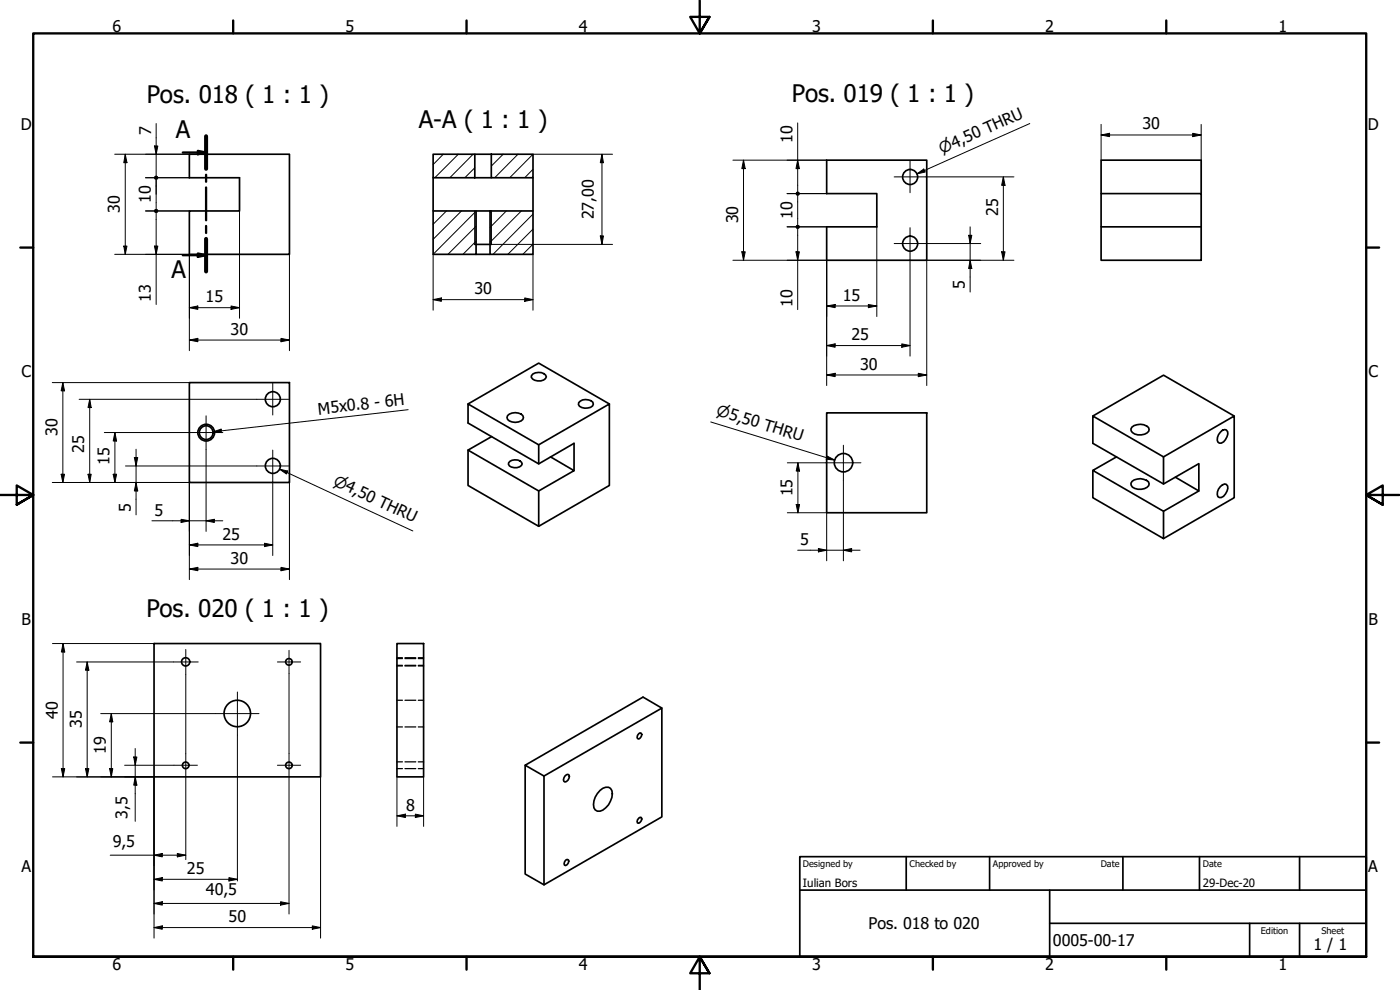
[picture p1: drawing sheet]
<svg xmlns="http://www.w3.org/2000/svg" width="420mm" height="297mm" viewBox="0 0 420 297" stroke-linecap="round" stroke-linejoin="round" font-family="sans-serif">
<!-- layer: Hatch (ISO) -->
<g fill="none" stroke="#000" stroke-width=".3">
<path d="M133 46.3l-3 3.1M137.5 46.3l-7 7M142 46.3l-7 7M142.5 50.3l-3 3M151 46.3l-3.6 3.5M155.4 46.3l-6.9 7M160 50.8l-2.5 2.5M160 46.3l-7 7M134 63.3l-4 4M138.5 63.3l-8.5 8.5M142.9 72.4l-4 3.9M142.9 67.9l-8.5 8.4"/>
<path d="M142.9 63.4l-12.9 12.9M147.4 63.3l-.3 .4M152 63.3l-4.9 4.9M156.5 63.3l-9.4 9.4M160 73.3l-3.1 3M160 68.8l-7.6 7.5M160 64.2l-12 12.1"/>
</g>
<!-- layer: Visible (ISO) -->
<g fill="none" stroke="#000" stroke-width=".51">
<path d="M56.8 46.3h30.1v30h-30.1v-13h15.1v-10h-15.1zM130 46.3h12.5v7h-12.5zM130 53.3v10M142.5 53.3h4.9M142.5 46.3h4.9M147.4 46.3h12.6v7h-12.6zM160 53.3v10M248.1 48.1h30v30h-30v-10h15v-10h-15zM330.5 58.1h30v20h-30zM330.5 58.1v-10h30v10M130 63.3h12.9v13h-12.9zM142.5 73.3h4.9"/>
<path d="M142.9 76.3h4.2M142.9 63.3h4.2M147.1 63.3h12.9v13h-12.9zM330.5 68.1h30M56.8 114.8h30.1v30h-30.1zM160 112.2a2.69 2.69 0 0 1 4 .9 2.69 2.69 0 0 1-4.6 .1l.1-.5zM140.5 135.1v10.6l21.2 12.2v-10.6M140.5 121.2l21.2-12.2 21.2 12.2M147.6 131l-7.1 4.1 21.2 12.2 10.6-6.1-7.1-4.1M152.3 124.7a3.4 3.4 0 0 1 4.6 0l.2 .6a2.44 2.44 0 0 1-3.4 1.3l-1.4-.8-.2-.5zM153 138.4a2.46 2.46 0 0 1 3.7 .8 2.45 2.45 0 0 1-4.1 .1zM161.7 139.2v-5.7l-21.2-12.3v5.7l21.2 12.3 10.6-6.2v8.2"/>
<path d="M161.7 133.5l21.2-12.3v24.5l-21.2 12.2M174.1 120.4a3.1 3.1 0 0 1 3.8 .3l.2 .6a2.16 2.16 0 0 1-2.6 1.2l-1.6-.6-.3-.5 .1-.6zM248.1 123.9h30v29.9h-30zM328 124.8l21.2-12.2 21.2 12.2M335.1 137.1l-7.1 4 21.2 12.3 10.6-6.1-7.1-4.1M339.7 128.1a3.9 3.9 0 0 1 5 .2l.2 .5a2.18 2.18 0 0 1-2.4 1.7 2.5 2.5 0 0 1-3.1-1.8zM349.2 137.1l21.2-12.3v24.5l-21.2 12.3M366.3 129.7l.6-.6 .6-.2 .5 .1a2.1 2.1 0 0 1-.2 2.9l-.6 .7-.7 .4h-.5a1.7 1.7 0 0 1-.3-2.6zM328 141.1v8.2l21.2 12.3v-8.2M339.7 144.4a3.9 3.9 0 0 1 5 .2l.2 .5a2.18 2.18 0 0 1-2.4 1.7 2.93 2.93 0 0 1-3-1.2l-.1-.6zM349.2 145.2v-8.1l-21.2-12.3v8.2l21.2 12.2 10.6-6.1v8.2M366.3 146l1.2-.8 .5 .1a2.1 2.1 0 0 1-.2 2.9l-.6 .7-.7 .4h-.5a1.7 1.7 0 0 1-.3-2.6z"/>
<path d="M46.2 193.1h50v40h-50zM119.1 193.1h8v40h-8zM198.6 212.5l-35.3 20.3M157.6 229.6v32.6l5.7 3.3 35.3-20.4v-32.6l-5.6-3.3-35.4 20.4 5.7 3.2v32.7M169.5 232.8l.9-.5 .4 .2a1.62 1.62 0 0 1-1.3 2.1l-.3-.2-.1-.4zM180.1 237.2a2.1 2.1 0 0 1 3.5 0 5.7 5.7 0 0 1-3.5 6.2h-.8a2.27 2.27 0 0 1-1.1-3.1l.4-1.1zM191.7 220.1l.4-.2 .4 .1a1.12 1.12 0 0 1-1.2 1.6v-1zM169.7 258.1l.5-.2 .4 .1a1.12 1.12 0 0 1-1.2 1.6l-.1-.4zM191.7 245.5l.4-.3 .4 .1a1.18 1.18 0 0 1-1.2 1.6v-.9z"/>
<circle cx="273.1" cy="53.1" r="2.25"/>
<circle cx="273.1" cy="73.1" r="2.25"/>
<circle cx="81.9" cy="119.8" r="2.25"/>
<circle cx="61.9" cy="129.8" r="2.06"/>
<circle cx="61.9" cy="129.8" r="2.51"/>
<circle cx="81.9" cy="139.8" r="2.25"/>
<circle cx="253.1" cy="138.8" r="2.76"/>
<circle cx="55.7" cy="198.6" r="1.24"/>
<circle cx="86.7" cy="198.6" r=".98"/>
<circle cx="71.2" cy="214.1" r="4"/>
<circle cx="55.7" cy="229.6" r=".98"/>
<circle cx="86.7" cy="229.6" r=".98"/>
</g>
<!-- layer: Visible Narrow (ISO) -->
<path d="M142.5 63.3v10M147.4 63.3v10" fill="none" stroke="#000" stroke-width=".38"/>
<!-- layer: Hidden (ISO) -->
<g fill="none" stroke="#000" stroke-width=".38">
<path d="M119.1 197.3h1.7M119.1 199.8h1.7M119.1 197.6h1.7M119.1 199.6h1.7M121.5 197.3h3.3M121.5 199.8h3.3M121.5 197.6h3.3M121.5 199.6h3.3M125.5 197.3h1.6M125.5 199.8h1.6M125.5 197.6h1.6M125.5 199.6h1.6"/>
<path d="M119.1 210.1h1.7M119.1 218.1h1.7M121.5 210.1h3.3M121.5 218.1h3.3M125.5 210.1h1.6M125.5 218.1h1.6M119.1 228.6h1.7M119.1 230.6h1.7M121.5 228.6h3.3M121.5 230.6h3.3M125.5 228.6h1.6M125.5 230.6h1.6"/>
</g>
<!-- layer: Section Line (ISO) -->
<path d="M54.9 45.8h6.9M59.4 45.3l2.4 .5-2.4 .5zM61.8 40.9v9.8M61.8 52.4v2.1M61.8 56.2v9.9M54.9 76.6h6.9M59.4 76.1l2.4 .5-2.4 .5zM61.8 67.8v2.1M61.8 71.7v9.8" fill="none" stroke="#000" stroke-width=".7"/>
<path d="M61.8 40.9v9.8M61.8 71.7v9.8" fill="none" stroke="#000" stroke-width="1.2"/>
<g fill="#000">
<path d="M59.4 45.3l2.4 .5-2.4 .5z" fill-rule="evenodd"/>
<path d="M59.4 76.1l2.4 .5-2.4 .5z" fill-rule="evenodd"/>
</g>
<!-- layer: Border (ISO) -->
<g fill="none" stroke="#000" stroke-width=".7">
<path d="M70 6.1v3.9M140 6.1v3.9M210 0v10l-2.9-4.9h5.8l-2.9 4.9 2.9-4.9M280 6.1v3.9M350 6.1v3.9M6.1 74.3h3.9M410 74.3h3.9M0 148.5h10l-5-2.8v5.7l5-2.9-5 2.9M420 148.5h-10l5-2.8v5.7l-5-2.9 5 2.9M6.1 222.8h3.9M410 222.8h3.9M10 287.1v-277.1h400v277.1h-400h400"/>
<path d="M70 287.1v3.8M140 287.1v3.8M212.9 292l-2.9-4.9 2.9 4.9h-5.8l2.9-4.9v9.9M280 287.1v3.8M350 287.1v3.8"/>
</g>
<!-- layer: Title (ISO) -->
<path d="M240 257h170v30.1h-170zM272 257v10.1M297 257v10.1M337 257v10.1M360 257v10.1M390 257v10.1M240 267.1h170M315 277h95M315 267.1v20M375 277v10.1M390 277v10.1" fill="none" stroke="#000" stroke-width=".51"/>
<!-- layer: Dimension (ISO) -->
<g fill="none" stroke="#000" stroke-width=".3">
<path d="M46.9 37.1v16.2M239.4 36.9v20.6M330.5 37.3v10.8M357.9 40l2.6 .5-2.6 .5zM360.5 37.3v10.8M34.4 46.3h22.4M37.6 46.3l.5 2.5h-1zM37.6 46.3v30M43.7 53.3h13.1M46.4 43.8h1l-.5 2.5zM46.9 54v8.7M160 46.3h23.8"/>
<path d="M180.7 46.3l.4 2.5h-1zM180.7 46.3v27M220 48.1h28.1M223.1 48.1l.5 2.5h-1zM223.1 48.1v30M236.2 58.1h11.9M239.4 48.1l.5 2.5h-1zM239.4 58.7v8.8M277.9 53.1h26.4M301.1 53.1l.5 2.5h-1zM301.1 53.1v25M330.5 40.5l2.5-.5v1z"/>
<path d="M330.5 40.5h30M34.4 76.3h22.4v28.9M37.1 73.8h1l-.5 2.5zM43.7 63.3h13.1M46.4 73.8h1l-.5 2.5zM46.9 63.9v27.5M71.9 63.3v32.2M86.9 76.3v28.9M130 76.3v16.8M147.4 73.3h36.4M160 76.3v16.8M180.1 70.8h1l-.4 2.5z"/>
<path d="M220 78.1h28.1v37.6M222.6 75.6h1l-.5 2.5zM236.2 68.1h11.9M238.9 75.6h1l-.5 2.5zM239.4 68.7v24.2M263.1 68.1v26.9M273.1 77.8v29.1M277.9 73.1h16.4M290.7 70.6h1l-.6 2.5zM291.1 78.1l.6 2.5h-1zM291.1 68.1v19.5M300.6 75.6h1l-.5 2.5z"/>
<path d="M304.3 78.1h-26.2v37.6M56.8 92.3l2.6-.5v1zM56.8 92.3h15.1M69.3 91.8l2.6 .5-2.6 .5zM130 89.9l2.5-.5v1zM130 89.9h30M157.5 89.4l2.5 .5-2.5 .5zM248.1 91.8l2.5-.4v.9zM248.1 91.8h15M260.6 91.4l2.5 .4-2.5 .5zM15.7 114.8h41.1M18.9 114.8l.5 2.5h-1z"/>
<path d="M18.9 114.8v30M23.7 119.8h53.4M26.9 119.8l.5 2.5h-1zM26.9 119.8v25M56.8 102l2.6-.5v1zM56.8 102h30.1M84.3 101.5l2.6 .5-2.6 .5zM248.1 103.7l2.5-.5v1zM248.1 112.5l2.5-.5v1zM248.1 103.7h25M248.1 112.5h30M270.6 103.2l2.5 .5-2.5 .5z"/>
<path d="M275.6 112l2.5 .5-2.5 .5zM31.3 129.8h25.5M34.5 129.8l.5 2.5h-1zM34.5 129.8v15M37.7 139.8h39.4M40.3 137.3h1l-.5 2.5zM40.8 134.8v19.7M61.8 134.8v24.6M236.3 138.9h11.5M239.5 138.9l.5 2.4h-1zM239.5 138.9v14.9M15.7 144.8h41.1v29.1"/>
<path d="M18.4 142.3h1l-.5 2.5zM26.4 142.3h1l-.5 2.5zM34 142.3h1l-.5 2.5zM40.8 144.8l.5 2.5h-1zM45.6 156.3h21.3M54.4 155.8l2.4 .5-2.4 .5zM61.8 156.3l2.5-.5v1zM81.9 144.5v22.2M86.9 144.8v29.1M236.3 153.8h11.8v14.5M239 151.4h1l-.5 2.4zM253.1 144.1v24.2"/>
<path d="M56.8 163.5l2.6-.5v1zM56.8 170.7l2.6-.5v1zM56.8 163.5h25.1M56.8 170.7h30.1M79.4 163l2.5 .5-2.5 .5zM84.3 170.2l2.6 .5-2.6 .5zM239.4 165.1h18.7M245.6 164.6l2.5 .5-2.5 .5zM253.1 165.1l2.5-.5v1zM15.7 193.1h30.5M18.9 193.1l.5 2.5h-1zM18.9 193.1v40"/>
<path d="M23 198.6h29M26.2 198.6l.5 2.5h-1zM26.2 198.6v34.5M30.2 214.1h34.5M33.4 214.1l.4 2.5h-.9zM33.4 214.1v19M55.8 202.4v23.7M86.7 202.1v24M15.7 233.1h30.5v48.4M18.4 230.6h1l-.5 2.5zM25.7 230.6h1l-.5 2.5zM32.9 230.6h.9l-.4 2.5z"/>
<path d="M37.4 229.6h14.8M40.1 227.1h1l-.5 2.5zM40.6 233.1l.5 2.5h-1zM40.6 224.6v21.8M55.8 233.1v24.8M71.2 220.6v43.7M86.7 233.1v41.1M96.2 233.1v48.4M119.1 233.1v14.9M127.1 233.1v14.9M33.1 256.6h22.7M46.2 256.6l2.5-.5v1z"/>
<path d="M53.2 256.1l2.6 .5-2.6 .5zM119.1 244.8l2.6-.5v1zM119.1 244.8h8M124.7 244.3l2.4 .5-2.4 .5zM46.2 263.8l2.5-.5v1zM46.2 271.1l2.5-.5v1zM46.2 278.3l2.5-.5v1zM46.2 263.8h25M46.2 271.1h40.5M46.2 278.3h50M68.7 263.3l2.5 .5-2.5 .5zM84.2 270.6l2.5 .5-2.5 .5z"/>
<path d="M93.7 277.8l2.5 .5-2.5 .5z"/>
</g>
<g fill="#000">
<path d="M330.5 40.5l2.5-.5v1z" fill-rule="evenodd"/>
<path d="M37.6 46.3l.5 2.5h-1z" fill-rule="evenodd"/>
<path d="M46.4 43.8h1l-.5 2.5z" fill-rule="evenodd"/>
<path d="M180.7 46.3l.4 2.5h-1z" fill-rule="evenodd"/>
<path d="M223.1 48.1l.5 2.5h-1z" fill-rule="evenodd"/>
<path d="M239.4 48.1l.5 2.5h-1z" fill-rule="evenodd"/>
<path d="M301.1 53.1l.5 2.5h-1z" fill-rule="evenodd"/>
<path d="M357.9 40l2.6 .5-2.6 .5z" fill-rule="evenodd"/>
<path d="M37.1 73.8h1l-.5 2.5z" fill-rule="evenodd"/>
<path d="M46.4 73.8h1l-.5 2.5z" fill-rule="evenodd"/>
<path d="M180.1 70.8h1l-.4 2.5z" fill-rule="evenodd"/>
<path d="M222.6 75.6h1l-.5 2.5z" fill-rule="evenodd"/>
<path d="M238.9 75.6h1l-.5 2.5z" fill-rule="evenodd"/>
<path d="M290.7 70.6h1l-.6 2.5z" fill-rule="evenodd"/>
<path d="M300.6 75.6h1l-.5 2.5z" fill-rule="evenodd"/>
<path d="M56.8 92.3l2.6-.5v1z" fill-rule="evenodd"/>
<path d="M69.3 91.8l2.6 .5-2.6 .5z" fill-rule="evenodd"/>
<path d="M130 89.9l2.5-.5v1z" fill-rule="evenodd"/>
<path d="M157.5 89.4l2.5 .5-2.5 .5z" fill-rule="evenodd"/>
<path d="M248.1 91.8l2.5-.4v.9z" fill-rule="evenodd"/>
<path d="M260.6 91.4l2.5 .4-2.5 .5z" fill-rule="evenodd"/>
<path d="M291.1 78.1l.6 2.5h-1z" fill-rule="evenodd"/>
<path d="M18.9 114.8l.5 2.5h-1z" fill-rule="evenodd"/>
<path d="M56.8 102l2.6-.5v1z" fill-rule="evenodd"/>
<path d="M84.3 101.5l2.6 .5-2.6 .5z" fill-rule="evenodd"/>
<path d="M248.1 103.7l2.5-.5v1z" fill-rule="evenodd"/>
<path d="M248.1 112.5l2.5-.5v1z" fill-rule="evenodd"/>
<path d="M270.6 103.2l2.5 .5-2.5 .5z" fill-rule="evenodd"/>
<path d="M275.6 112l2.5 .5-2.5 .5z" fill-rule="evenodd"/>
<path d="M26.9 119.8l.5 2.5h-1z" fill-rule="evenodd"/>
<path d="M34.5 129.8l.5 2.5h-1z" fill-rule="evenodd"/>
<path d="M40.3 137.3h1l-.5 2.5z" fill-rule="evenodd"/>
<path d="M18.4 142.3h1l-.5 2.5z" fill-rule="evenodd"/>
<path d="M26.4 142.3h1l-.5 2.5z" fill-rule="evenodd"/>
<path d="M34 142.3h1l-.5 2.5z" fill-rule="evenodd"/>
<path d="M40.8 144.8l.5 2.5h-1z" fill-rule="evenodd"/>
<path d="M54.4 155.8l2.4 .5-2.4 .5z" fill-rule="evenodd"/>
<path d="M61.8 156.3l2.5-.5v1z" fill-rule="evenodd"/>
<path d="M239 151.4h1l-.5 2.4z" fill-rule="evenodd"/>
<path d="M239.5 138.9l.5 2.4h-1z" fill-rule="evenodd"/>
<path d="M56.8 163.5l2.6-.5v1z" fill-rule="evenodd"/>
<path d="M56.8 170.7l2.6-.5v1z" fill-rule="evenodd"/>
<path d="M79.4 163l2.5 .5-2.5 .5z" fill-rule="evenodd"/>
<path d="M84.3 170.2l2.6 .5-2.6 .5z" fill-rule="evenodd"/>
<path d="M245.6 164.6l2.5 .5-2.5 .5z" fill-rule="evenodd"/>
<path d="M253.1 165.1l2.5-.5v1z" fill-rule="evenodd"/>
<path d="M18.9 193.1l.5 2.5h-1z" fill-rule="evenodd"/>
<path d="M26.2 198.6l.5 2.5h-1z" fill-rule="evenodd"/>
<path d="M33.4 214.1l.4 2.5h-.9z" fill-rule="evenodd"/>
<path d="M18.4 230.6h1l-.5 2.5z" fill-rule="evenodd"/>
<path d="M25.7 230.6h1l-.5 2.5z" fill-rule="evenodd"/>
<path d="M32.9 230.6h.9l-.4 2.5z" fill-rule="evenodd"/>
<path d="M40.1 227.1h1l-.5 2.5z" fill-rule="evenodd"/>
<path d="M40.6 233.1l.5 2.5h-1z" fill-rule="evenodd"/>
<path d="M46.2 256.6l2.5-.5v1z" fill-rule="evenodd"/>
<path d="M53.2 256.1l2.6 .5-2.6 .5z" fill-rule="evenodd"/>
<path d="M119.1 244.8l2.6-.5v1z" fill-rule="evenodd"/>
<path d="M124.7 244.3l2.4 .5-2.4 .5z" fill-rule="evenodd"/>
<path d="M46.2 263.8l2.5-.5v1z" fill-rule="evenodd"/>
<path d="M46.2 271.1l2.5-.5v1z" fill-rule="evenodd"/>
<path d="M46.2 278.3l2.5-.5v1z" fill-rule="evenodd"/>
<path d="M68.7 263.3l2.5 .5-2.5 .5z" fill-rule="evenodd"/>
<path d="M84.2 270.6l2.5 .5-2.5 .5z" fill-rule="evenodd"/>
<path d="M93.7 277.8l2.5 .5-2.5 .5z" fill-rule="evenodd"/>
<circle cx="46.9" cy="53.3" r=".63"/>
<circle cx="239.4" cy="58.1" r=".63"/>
<circle cx="46.9" cy="63.3" r=".63"/>
<circle cx="239.4" cy="68.1" r=".62"/>
</g>
<!-- layer: Symbol (ISO) -->
<path d="M309.1 37.1l-34 15.1M275.1 52.2l2.1-1.5 .5 .9zM63.9 129.6l2.5-.8v1zM122.5 122.9l-58.6 6.7M213.3 126.6l37.2 11.4M248.2 136.8l2.3 1.2-2.5-.2zM83.9 140.8l2.5 .5-.4 .9zM83.9 140.8l40 18.5" fill="none" stroke="#000" stroke-width=".3"/>
<g fill="#000">
<path d="M275.1 52.2l2.1-1.5 .5 .9z" fill-rule="evenodd"/>
<path d="M63.9 129.6l2.5-.8v1z" fill-rule="evenodd"/>
<path d="M248.2 136.8l2.3 1.2-2.5-.2z" fill-rule="evenodd"/>
<path d="M83.9 140.8l2.5 .5-.4 .9z" fill-rule="evenodd"/>
</g>
<!-- layer: Center Mark (ISO) -->
<g fill="none" stroke="#000" stroke-width=".3">
<path d="M268.4 53.1h9.5M273.1 48.3v9.5M268.4 73.1h9.5M273.1 68.3v9.5M77.1 119.8h9.5M81.9 115v9.5M56.8 129.8h10.1M61.8 124.8v10M77.1 139.8h9.5M81.9 135.1v9.4M247.8 138.9h10.6M253.1 133.6v10.5"/>
<path d="M52 198.6h7.5M55.8 194.9v7.5M83.2 198.6h7M86.7 195.1v7M64.7 214.1h13M71.2 207.6v13M52.2 229.6h7M55.8 226.1v7M83.2 229.6h7M86.7 226.1v7"/>
</g>
<g font-size="7.2">
<text x="44.1" y="30.8">Pos. 018 ( 1 : 1 )</text>
<text x="237.6" y="30.5">Pos. 019 ( 1 : 1 )</text>
<text x="52.8" y="41.3">A</text>
<text x="125.7" y="38.3">A-A ( 1 : 1 )</text>
<text x="51.5" y="83.6">A</text>
<text x="43.9" y="185.2">Pos. 020 ( 1 : 1 )</text>
</g>
<g font-size="4.8">
<text x="33.7" y="9.6">6</text>
<text x="103.7" y="9.6">5</text>
<text x="173.7" y="9.6">4</text>
<text x="243.7" y="9.6">3</text>
<text x="313.7" y="9.6">2</text>
<text x="383.7" y="9.6">1</text>
<text x="6.2" y="38.9">D</text>
<text x="45.3" y="40.4" transform="rotate(-90 45.3 40.4)">7</text>
<text x="342.8" y="38.8">30</text>
<text x="410.5" y="38.9">D</text>
<text x="237.8" y="42.9" transform="rotate(-90 237.8 42.9)">10</text>
<text x="36" y="63.9" transform="rotate(-90 36 63.9)">30</text>
<text x="45.3" y="60.9" transform="rotate(-90 45.3 60.9)">10</text>
<text x="178.2" y="65.8" transform="rotate(-90 178.2 65.8)">27,00</text>
<text x="237.8" y="65.7" transform="rotate(-90 237.8 65.7)">10</text>
<text x="299.5" y="64.8" transform="rotate(-90 299.5 64.8)">25</text>
<text x="221.6" y="67" transform="rotate(-90 221.6 67)">30</text>
<text x="142.4" y="88.3">30</text>
<text x="289.6" y="86.9" transform="rotate(-90 289.6 86.9)">5</text>
<text x="45.3" y="90.6" transform="rotate(-90 45.3 90.6)">13</text>
<text x="61.7" y="90.7">15</text>
<text x="237.8" y="92.1" transform="rotate(-90 237.8 92.1)">10</text>
<text x="253" y="90.2">15</text>
<text x="69.2" y="100.4">30</text>
<text x="255.5" y="102.1">25</text>
<text x="6.4" y="113.1">C</text>
<text x="258.1" y="110.9">30</text>
<text x="410.7" y="113.1">C</text>
<text x="95.6" y="124.4" transform="rotate(-6 95.6 124.4)">M5x0.8 - 6H</text>
<text x="17.3" y="130.9" transform="rotate(-90 17.3 130.9)">30</text>
<text x="25.3" y="135.8" transform="rotate(-90 25.3 135.8)">25</text>
<text x="32.9" y="139.6" transform="rotate(-90 32.9 139.6)">15</text>
<text x="237.9" y="149" transform="rotate(-90 237.9 149)">15</text>
<text x="39.2" y="153.7" transform="rotate(-90 39.2 153.7)">5</text>
<text x="46.4" y="154.7">5</text>
<text x="66.7" y="161.9">25</text>
<text x="240.2" y="163.5">5</text>
<text x="69.2" y="169.1">30</text>
<text x="6.4" y="187.4">B</text>
<text x="410.7" y="187.4">B</text>
<text x="17.3" y="215.8" transform="rotate(-90 17.3 215.8)">40</text>
<text x="24.6" y="218.5" transform="rotate(-90 24.6 218.5)">35</text>
<text x="31.7" y="226.2" transform="rotate(-90 31.7 226.2)">19</text>
<text x="38.2" y="245.7" transform="rotate(-90 38.2 245.7)">3,5</text>
<text x="121.9" y="243.2">8</text>
<text x="33.8" y="254.2">9,5</text>
<text x="6.4" y="261.7">A</text>
<text x="56.1" y="262.2">25</text>
<text x="410.7" y="261.7">A</text>
<text x="61.8" y="268.7">40,5</text>
<text x="68.6" y="276.7">50</text>
<text x="260.7" y="278.8">Pos. 018 to 020</text>
<text x="316" y="283.8">0005-00-17</text>
<text x="394.2" y="285">1 / 1</text>
<text x="33.7" y="290.9">6</text>
<text x="103.7" y="290.9">5</text>
<text x="173.7" y="290.9">4</text>
<text x="243.7" y="290.9">3</text>
<text x="313.7" y="290.9">2</text>
<text x="383.7" y="290.9">1</text>
</g>
<g font-size="4.6">
<text x="282.7" y="46.2" transform="rotate(-24 282.7 46.2)">⌀4,50 THRU</text>
<text x="214.8" y="124.5" transform="rotate(17 214.8 124.5)">⌀5,50 THRU</text>
<text x="99.8" y="145.5" transform="rotate(25 99.8 145.5)">⌀4,50 THRU</text>
</g>
<g font-size="3.4">
<text x="241" y="266">Iulian Bors</text>
<text x="361" y="266">29-Dec-20</text>
</g>
<g font-size="2.7">
<text x="241" y="260.1">Designed by</text>
<text x="273" y="260.1">Checked by</text>
<text x="298" y="260.1">Approved by</text>
<text x="330.3" y="260">Date</text>
<text x="361" y="260">Date</text>
<text x="378.4" y="280.1">Edition</text>
<text x="396.6" y="280.1">Sheet</text>
</g>
</svg>
